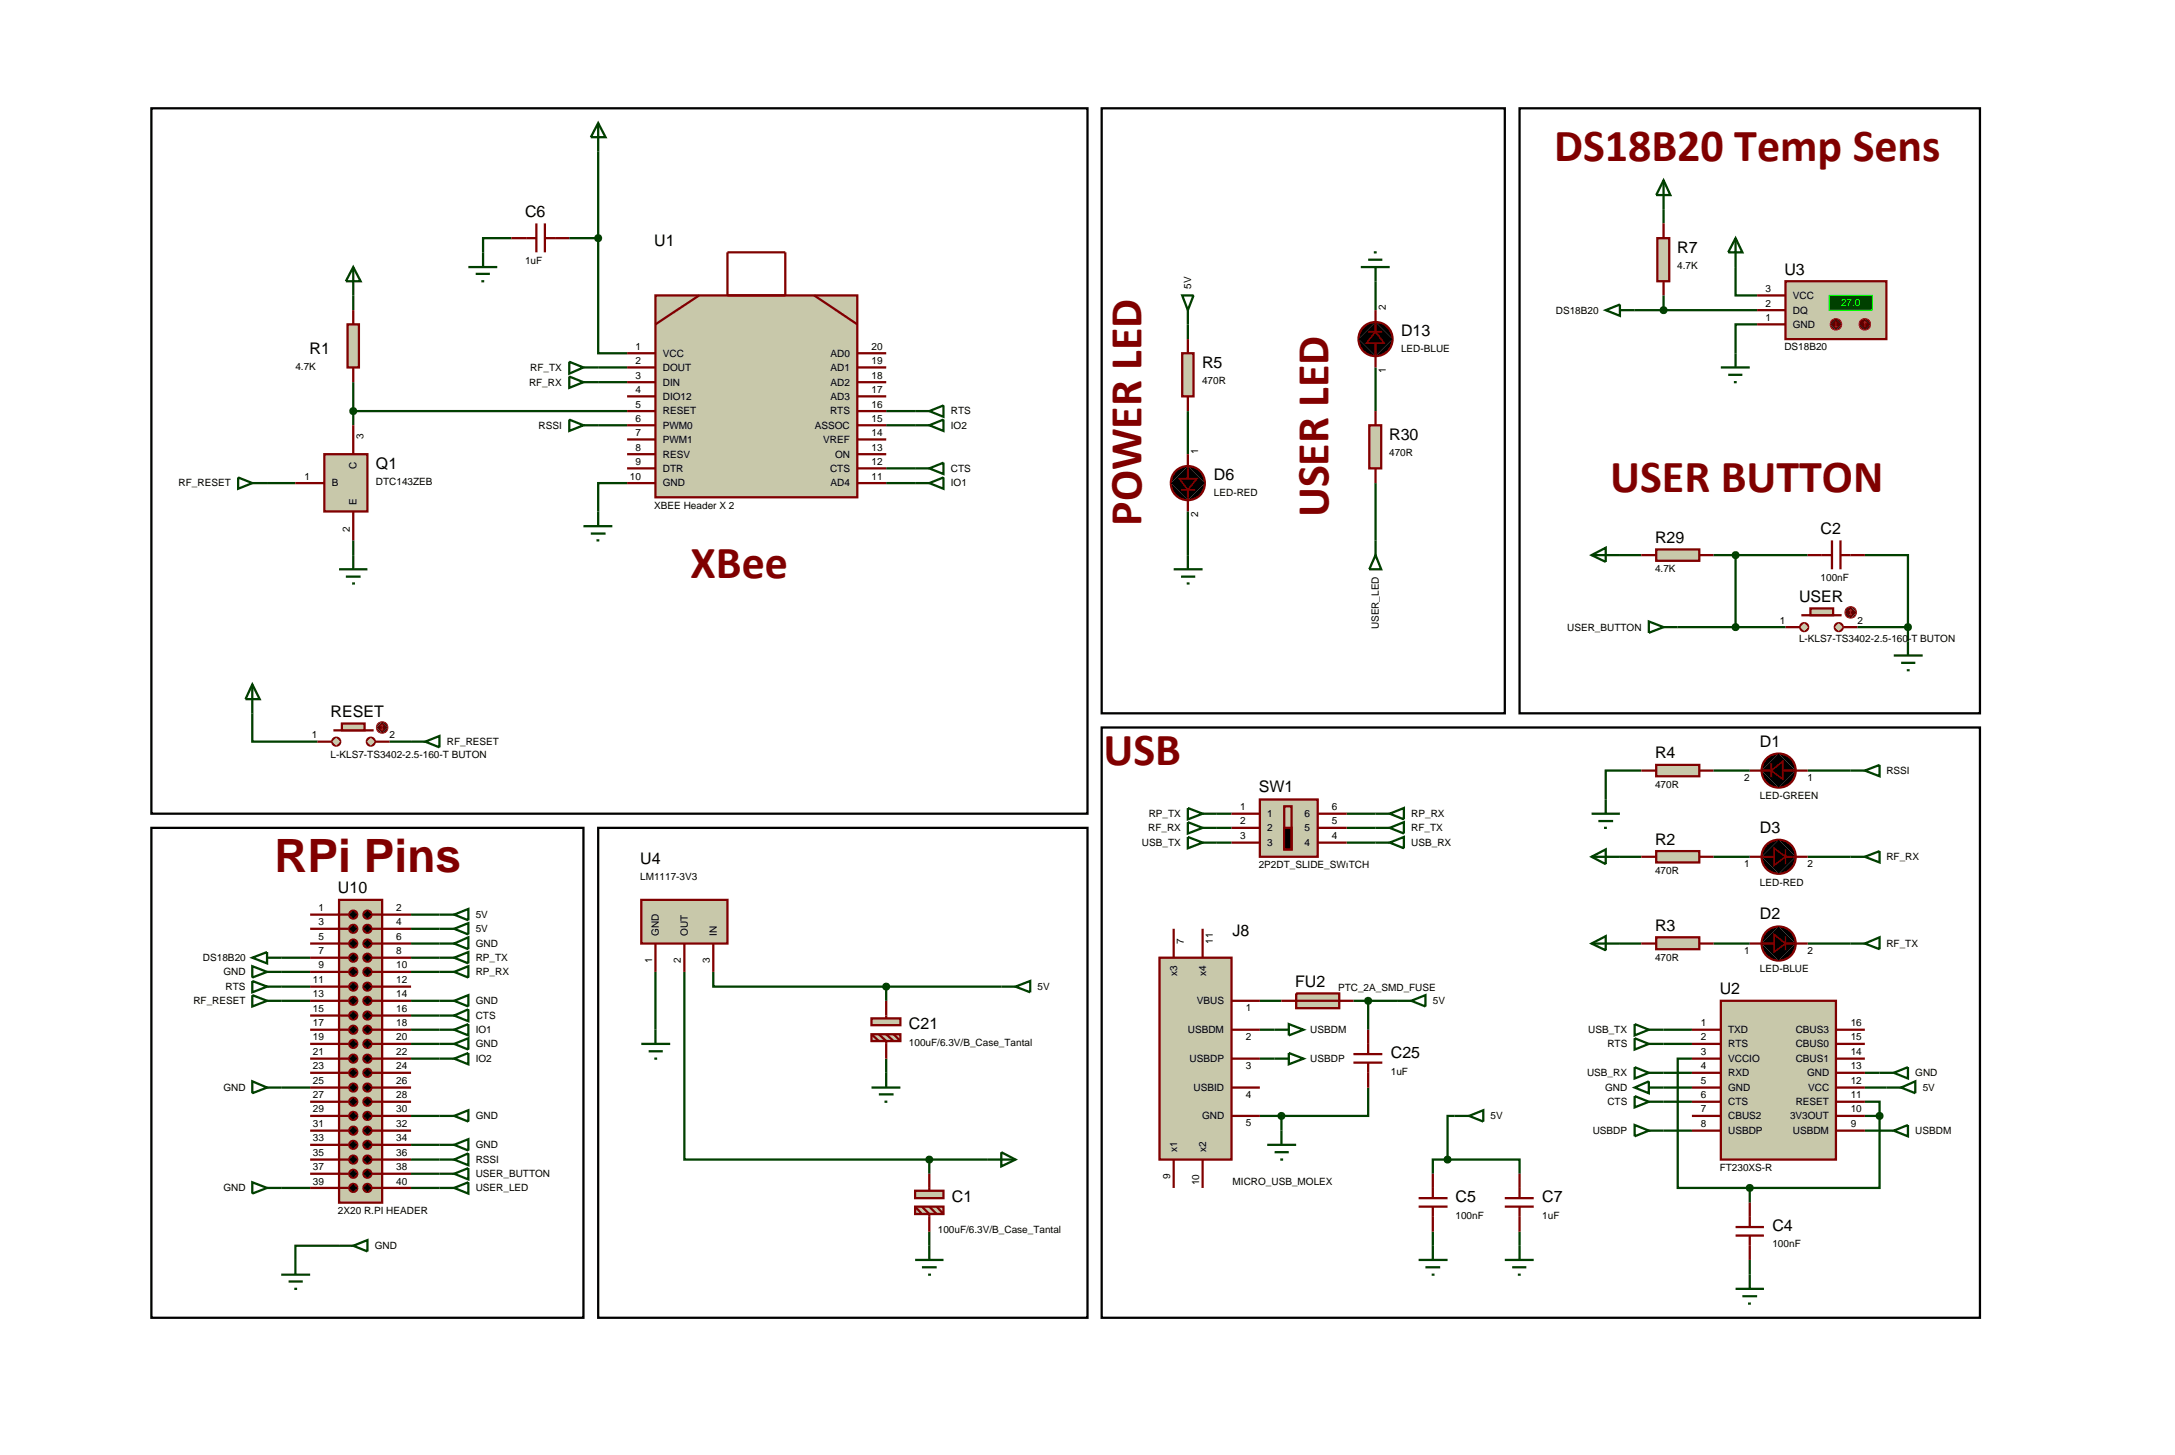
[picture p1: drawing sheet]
<svg xmlns="http://www.w3.org/2000/svg" width="384mm" height="257mm" viewBox="0 0 384 257" stroke-linecap="round" stroke-linejoin="round" font-family="sans-serif">
<g fill="none" stroke="#004000" stroke-width=".4">
<path d="M105.5 26.7v15.3M293.4 36.9v2.5M62.3 52.1v2.6M90.2 42h-5v2.5M100.4 42h5.1M105.5 42v20.3h5.1M209.5 57.2v2.6M242.6 49.6v5.1M288.3 54.7h21.6M293.4 52.1v2.6M306.1 47.1v5h3.8M309.9 57.2h-3.8v5.1"/>
<path d="M62.3 67.4v7.6M62.3 72.5h48.3M105.5 64.8h5.1M105.5 67.4h5.1M105.5 75h5.1M156.3 72.5h5.1M156.3 75h5.1M209.5 72.5v7.6M242.6 64.8v7.7M47.1 85.2h5M62.3 95.3v2.6M110.6 85.2h-5.1v5"/>
<path d="M156.3 85.2h5.1M156.3 82.6h5.1M209.5 90.2v7.7M242.6 85.2v10.1M285.7 97.9h3.8M302.2 97.9h16.6M306.1 97.9v12.7M328.9 97.9h7.6v12.7M295.9 110.6h19M327.6 110.6h8.9M336.5 110.6v2.5M44.5 125.8v5h11.5"/>
<path d="M68.7 130.8h3.8M289.5 135.9h-6.3v5.1M302.2 135.9h6.4M318.8 135.9h7.6M214.6 146h2.6M214.6 148.6h2.6M214.6 143.5h2.6M237.5 146h5.1M237.5 148.6h5.1M237.5 143.5h5.1M285.7 151.1h3.8M302.2 151.1h6.4"/>
<path d="M318.8 151.1h7.6M49.6 168.9h5.1M49.6 171.4h5.1M49.6 176.5h5.1M49.6 174h5.1M72.5 168.9h5M72.5 161.3h5M72.5 163.8h5M72.5 166.4h5M72.5 171.4h5M72.5 176.5h5M72.5 179.1h5"/>
<path d="M115.6 171.4v10.2M120.7 171.4v33.1h43.2M125.8 171.4v2.6h30.5M156.3 174v2.5M156.3 174h20.3M222.2 176.5h3.8M238.7 176.5h7.7M241.3 176.5v5.1M285.7 166.4h3.8M302.2 166.4h6.4M318.8 166.4h7.6M49.6 191.8h5.1"/>
<path d="M72.5 181.6h5M72.5 184.1h5M72.5 196.8h5M72.5 186.7h5M156.3 186.7v2.5M222.2 181.6h2.6M222.2 196.8h3.8M222.2 186.7h2.6M226 196.8v2.6M241.3 191.8v5h-15.3M256.5 196.8h-1.2v7.7M293.4 181.6h5"/>
<path d="M293.4 189.2h5M293.4 191.8h5M293.4 199.4h5M293.4 184.1h5M293.4 194.3h5M298.4 186.7h-2.5v22.8h12.7M328.9 194.3h2.6v2.5M328.9 189.2h2.6M328.9 191.8h3.8M328.9 199.4h2.6M328.9 196.8h2.6M331.5 196.8v12.7h-22.9"/>
<path d="M49.6 209.5h5.1M59.8 219.7h-7.7v2.5M72.5 201.9h5M72.5 209.5h5M72.5 204.5h5M72.5 207h5M163.9 204.5v2.5M163.9 217.2v2.5M163.9 204.5h10.2M252.7 217.2v2.5M255.3 204.5h12.7v2.5M255.3 204.5h-2.6v2.5"/>
<path d="M268 217.2v2.5M308.6 209.5v2.6M308.6 222.2v2.6"/>
</g>
<path d="M115.6 52.1h35.6v35.6h-35.6z" fill="#c8c8aa" stroke="#800000" stroke-width=".4"/>
<g fill="none" stroke="#800000" stroke-width=".4">
<path d="M123.3 52.1l-7.7 5.1M128.3 44.5h10.2v7.6h-10.2zM143.6 52.1l7.6 5.1M110.6 62.3h5M110.6 64.8h5M110.6 67.4h5M110.6 69.9h5M110.6 72.5h5M110.6 75h5M110.6 77.5h5M151.2 62.3h5.1M151.2 64.8h5.1"/>
<path d="M151.2 67.4h5.1M151.2 69.9h5.1M151.2 72.5h5.1M151.2 75h5.1M151.2 77.5h5.1M110.6 80.1h5M110.6 82.6h5M110.6 85.2h5M151.2 80.1h5.1M151.2 82.6h5.1M151.2 85.2h5.1"/>
</g>
<path d="M100.4 63.8l2.5 1-2.5 1.1zM100.4 66.4l2.5 1-2.5 1zM102.9 64.8h2.6M102.9 67.4h2.6" fill="none" stroke="#004000" stroke-width=".4"/>
<path d="M61.3 57.2h2v7.6h-2z" fill="#c8c8aa" stroke="#800000" stroke-width=".4"/>
<path d="M62.3 54.7v2.5M62.3 64.8v2.6" fill="none" stroke="#800000" stroke-width=".4"/>
<g fill="none" stroke="#004000" stroke-width=".4">
<path d="M42 84.2l2.5 1-2.5 1zM44.5 85.2h2.6M62.3 97.9v2.5M102.9 92.8h5.1M104.2 94.1h2.6M105.2 95.3h.5M105.5 90.2v2.6M59.8 100.4h5M61 101.7h2.6M62.1 102.9h.5M44.5 170.4l2.6 1-2.6 1zM47.1 171.4h2.5"/>
<path d="M77.5 161.3h2.6M77.5 163.8h2.6M77.5 166.4h2.6M77.5 171.4h2.6M77.5 176.5h2.6M77.5 168.9h2.6M80.1 161.3l2.5-1v2zM80.1 163.8l2.5-1v2zM80.1 166.4l2.5-1.1v2.1zM80.1 176.5l2.5-1v2zM80.1 168.9l2.5-1v2zM80.1 171.4l2.5-1v2z"/>
<path d="M44.5 190.7l2.6 1.1-2.6 1zM47.1 191.8h2.5M77.5 184.1h2.6M77.5 196.8h2.6M80.1 184.1l2.5-1v2zM80.1 196.8l2.5-1v2zM44.5 208.5l2.6 1-2.6 1zM47.1 209.5h2.5M77.5 201.9h2.6M80.1 201.9l2.5-1v2z"/>
</g>
<path d="M26.7 19.1h165.1v124.4h-165.1zM26.7 146h76.2v86.4h-76.2z" fill="none" stroke="#000" stroke-width=".4"/>
<path d="M113.1 158.7h15.2v7.7h-15.2z" fill="#c8c8aa" stroke="#800000" stroke-width=".4"/>
<path d="M115.6 166.4v5M120.7 166.4v5M125.8 166.4v5" fill="none" stroke="#800000" stroke-width=".4"/>
<path d="M113.1 184.1h5.1M114.4 185.4h2.5M115.4 186.7h.5M115.6 181.6v2.5M153.7 191.8h5.1M155 193h2.6M156 194.3h.5M156.3 189.2v2.6M163.9 219.7v2.5M161.4 222.2h5M162.6 223.5h2.6M163.7 224.8h.5" fill="none" stroke="#004000" stroke-width=".4"/>
<path d="M105.5 146h86.3v86.4h-86.3z" fill="none" stroke="#000" stroke-width=".4"/>
<path d="M314.9 49.6h17.8v10.2h-17.8z" fill="#c8c8aa" stroke="#800000" stroke-width=".4"/>
<path d="M322.6 52.1h7.6v2.6h-7.6z" fill="#004000" stroke="#0f0" stroke-width=".2"/>
<path d="M309.9 54.7h5M309.9 52.1h5M309.9 57.2h5" fill="none" stroke="#800000" stroke-width=".4"/>
<path d="M328.2 56.5l.7-.3-1 1zM328.9 56.2a.94 .94 0 0 1 1 1zM328.9 58.2l1-1a.94 .94 0 0 1-1 1zM327.9 57.2l1 1a.94 .94 0 0 1-1-1z" fill="#400000" stroke="#f00" stroke-width=".2"/>
<path d="M327.9 57.2l1-1 1 1-1 1z" fill="#400000"/>
<path d="M328.9 56.7l-.2 .3M328.9 56.7l.3 .3M328.9 56.7v1" fill="none" stroke="#f00" stroke-width=".2"/>
<path d="M323.1 56.5l.7-.3-1 1zM323.8 56.2a.94 .94 0 0 1 1 1zM323.8 58.2l1-1a.94 .94 0 0 1-1 1zM322.8 57.2l1 1a.94 .94 0 0 1-1-1z" fill="#400000" stroke="#f00" stroke-width=".2"/>
<path d="M323.8 56.2l1 1-1 1-1-1z" fill="#400000"/>
<path d="M323.6 57.5l.2 .2M323.8 56.7v1M324.1 57.5l-.3 .2" fill="none" stroke="#f00" stroke-width=".2"/>
<path d="M207.6 82.8l1.2-.5 .7-.1-3 3a2.97 2.97 0 0 1 1.1-2.4zM209.5 82.2a2.95 2.95 0 0 1 3 3zM209.5 88.2l3-3a2.95 2.95 0 0 1-3 3zM206.5 85.2l3 3a2.95 2.95 0 0 1-3-3z" fill="#000" stroke="#800000" stroke-width=".4"/>
<path d="M209.5 82.2l3 3-3 3-3-3z" fill="#000"/>
<path d="M208.3 86.4h2.5" fill="none" stroke="#800000" stroke-width=".3"/>
<path d="M209.5 80.1v4.3M209.5 86.4v3.8" fill="none" stroke="#800000" stroke-width=".4"/>
<path d="M208 84.4h3.1l-1.6 2z" fill="#000" stroke="#800000" stroke-width=".3"/>
<path d="M208.5 62.3h2v7.6h-2z" fill="#c8c8aa" stroke="#800000" stroke-width=".4"/>
<path d="M209.5 59.8v2.5M209.5 69.9v2.6" fill="none" stroke="#800000" stroke-width=".4"/>
<path d="M194.3 19.1h71.1v106.7h-71.1z" fill="none" stroke="#000" stroke-width=".4"/>
<path d="M208.5 52.1h2l-1 2.6zM209.5 54.7v2.5M303.5 64.8h5.1M304.8 66.1h2.5M305.8 67.4h.5M306.1 62.3v2.5M209.5 97.9v2.5M207 100.4h5.1M208.3 101.7h2.5M209.3 102.9h.5" fill="none" stroke="#004000" stroke-width=".4"/>
<path d="M292.3 42h2.1v7.6h-2.1z" fill="#c8c8aa" stroke="#800000" stroke-width=".4"/>
<path d="M293.4 39.4v2.6M293.4 49.6v2.5" fill="none" stroke="#800000" stroke-width=".4"/>
<path d="M283.2 54.7l2.5-1v2zM285.7 54.7h2.6M44.5 168.9l2.6-1v2zM47.1 168.9h2.5" fill="none" stroke="#004000" stroke-width=".4"/>
<path d="M293.1 54.3l.3-.1-.5 .5zM293.4 54.2l.3 .1 .2 .4zM293.9 54.7l-.1 .3-.4 .2zM292.9 54.7l.5 .5-.4-.2z" fill="#004000" stroke="#004000" stroke-width=".4"/>
<path d="M293.4 54.2l.5 .5-.5 .5-.5-.5z" fill="#004000"/>
<path d="M268 19.1h81.2v106.7h-81.2zM194.3 128.3h154.9v104.1h-154.9z" fill="none" stroke="#000" stroke-width=".4"/>
<g fill="none" stroke="#004000" stroke-width=".4">
<path d="M176.6 174h2.5M179.1 174l2.6-1v2zM224.8 186.7h2.5M224.8 181.6h2.5M227.3 185.7l2.6 1-2.6 1zM227.3 180.6l2.6 1-2.6 1zM288.3 191.8l2.5-1.1v2.1zM288.3 198.4l2.5 1-2.5 1zM288.3 180.6l2.5 1-2.5 1zM288.3 188.2l2.5 1-2.5 1zM290.8 181.6h2.6M290.8 191.8h2.6"/>
<path d="M290.8 199.4h2.6M290.8 189.2h2.6M331.5 199.4h2.5M334 199.4l2.5-1v2zM174.1 204.5h5M176.6 203.2l2.5 1.3-2.5 1.2zM252.7 219.7v2.5M268 219.7v2.5M250.2 222.2h5.1M251.4 223.5h2.6M252.5 224.8h.5M265.4 222.2h5.1"/>
<path d="M266.7 223.5h2.5M267.7 224.8h.5"/>
</g>
<path d="M250.2 211.3h5.1M250.2 212.8h5.1M252.7 207v4.3M252.7 212.8v4.4M265.4 211.3h5.1M265.4 212.8h5.1M268 207v4.3M268 212.8v4.4" fill="none" stroke="#800000" stroke-width=".4"/>
<path d="M303.5 176.5h20.3v28h-20.3z" fill="#c8c8aa" stroke="#800000" stroke-width=".4"/>
<g fill="none" stroke="#800000" stroke-width=".4">
<path d="M298.4 181.6h5.1M298.4 184.1h5.1M298.4 186.7h5.1M298.4 189.2h5.1M298.4 191.8h5.1M298.4 194.3h5.1M298.4 196.8h5.1M298.4 199.4h5.1M323.8 181.6h5.1M323.8 184.1h5.1M323.8 186.7h5.1M323.8 189.2h5.1"/>
<path d="M323.8 191.8h5.1M323.8 194.3h5.1M323.8 196.8h5.1M323.8 199.4h5.1"/>
</g>
<g fill="none" stroke="#004000" stroke-width=".4">
<path d="M105.5 21.7l1.3 2.5h-2.6zM105.5 21.7v5M293.4 31.8l1.2 2.6h-2.5zM293.4 31.8v5.1M62.3 47.1l1.3 2.5h-2.6zM62.3 47.1v5M306.1 42l1.2 2.5h-2.5zM306.1 42v5.1M44.5 175.5l2.6 1-2.6 1zM47.1 176.5h2.5M331.5 189.2h2.5M334 189.2l2.5-1v2z"/>
<path d="M59.8 219.7h2.5M62.3 219.7l2.5-1v2zM49.6 224.8h5.1M50.9 226h2.5M51.9 227.3h.5M52.1 222.2v2.6"/>
</g>
<path d="M222.2 141h10.2v10.1h-10.2z" fill="#c8c8aa" stroke="#800000" stroke-width=".4"/>
<path d="M217.2 143.5h5M217.2 146h5M217.2 148.6h5M226.5 142.2h1.3v7.6h-1.3zM232.4 143.5h5.1M232.4 146h5.1M232.4 148.6h5.1M308.6 151.1h4.3M314.9 151.1h3.9M308.6 166.4h4.3M314.9 166.4h3.9" fill="none" stroke="#800000" stroke-width=".4"/>
<g fill="#000" stroke="#800000" stroke-width=".4">
<path d="M226.5 146h1.3v3.8h-1.3z"/>
<path d="M311.3 149.2a2.97 2.97 0 0 1 2.4-1.1l-3 3 .1-.7zM313.7 148.1a2.95 2.95 0 0 1 3 3zM316.7 151.1a2.95 2.95 0 0 1-3 3zM310.7 151.1l3 3a2.95 2.95 0 0 1-3-3z"/>
<path d="M311.3 164.5a2.97 2.97 0 0 1 2.4-1.1l-3 3 .1-.7zM313.7 163.4a2.95 2.95 0 0 1 3 3zM316.7 166.4a2.95 2.95 0 0 1-3 3zM310.7 166.4l3 3a2.95 2.95 0 0 1-3-3z"/>
</g>
<g fill="none" stroke="#004000" stroke-width=".4">
<path d="M72.5 130.8h2.5M75 130.8l2.5-1v2zM209.5 145l2.6 1-2.6 1zM209.5 142.5l2.6 1-2.6 1zM209.5 147.6l2.6 1-2.6 1zM212.1 146h2.5M212.1 148.6h2.5M212.1 143.5h2.5M242.6 146h2.5M242.6 148.6h2.5M242.6 143.5h2.5M245.1 146l2.5-1v2z"/>
<path d="M245.1 148.6l2.5-1v2zM245.1 143.5l2.5-1v2zM280.7 151.1l2.5-1.3v2.6zM280.7 151.1h5M280.7 166.4l2.5-1.3v2.5zM280.7 166.4h5"/>
</g>
<path d="M310.7 151.1l3-3 3 3-3 3zM310.7 166.4l3-3 3 3-3 3z" fill="#000"/>
<path d="M314.9 149.8v2.6M314.9 165.1v2.5" fill="none" stroke="#800000" stroke-width=".3"/>
<path d="M312.9 149.6l2 1.5-2 1.5zM312.9 164.8l2 1.6-2 1.5z" fill="#000" stroke="#800000" stroke-width=".3"/>
<g fill="#c8c8aa" stroke="#800000" stroke-width=".4">
<path d="M64.9 130.3l.5-.2-.7 .7zM65.4 130.1a.68 .68 0 0 1 .7 .7zM65.4 131.5l.7-.7a.68 .68 0 0 1-.7 .7zM64.7 130.8l.7 .7a.68 .68 0 0 1-.7-.7z"/>
<path d="M58.8 130.3l.5-.2-.7 .7zM59.3 130.1a.68 .68 0 0 1 .7 .7zM59.3 131.5l.7-.7a.68 .68 0 0 1-.7 .7zM58.6 130.8l.7 .7a.68 .68 0 0 1-.7-.7z"/>
</g>
<g fill="#c8c8aa">
<path d="M65.4 130.1l.7 .7-.7 .7-.7-.7z"/>
<path d="M59.3 130.1l.7 .7-.7 .7-.7-.7z"/>
</g>
<path d="M58.8 128.8h7.1" fill="none" stroke="#800000" stroke-width=".4"/>
<path d="M60.3 127.6h4v1.2h-4z" fill="#c8c8aa" stroke="#800000" stroke-width=".4"/>
<path d="M56 130.8h2.5M66.1 130.8h2.6" fill="none" stroke="#800000" stroke-width=".4"/>
<path d="M66.7 127.6l.7-.3-1 1zM67.4 127.3a.94 .94 0 0 1 1 1zM67.4 129.3l1-1a.94 .94 0 0 1-1 1zM66.4 128.3l1 1a.94 .94 0 0 1-1-1z" fill="#400000" stroke="#f00" stroke-width=".2"/>
<path d="M66.4 128.3l1-1 1 1-1 1z" fill="#400000"/>
<path d="M67.1 128.5l.3 .3M67.4 127.8v1M67.4 127.8l-.3 .3M67.4 127.8l.2 .3M67.6 128.5l-.2 .3" fill="none" stroke="#f00" stroke-width=".2"/>
<path d="M59.8 158.7h7.6v53.4h-7.6z" fill="#c8c8aa" stroke="#800000" stroke-width=".4"/>
<g fill="none" stroke="#800000" stroke-width=".4">
<path d="M54.7 161.3h6.8M54.7 163.8h6.8M54.7 166.4h6.8M54.7 168.9h6.8M54.7 171.4h6.8M54.7 174h6.8M54.7 176.5h6.8M54.7 179.1h6.8M65.6 161.3h6.9M65.6 163.8h6.9M65.6 166.4h6.9M65.6 168.9h6.9"/>
<path d="M65.6 171.4h6.9M65.6 174h6.9M65.6 176.5h6.9M65.6 179.1h6.9M54.7 181.6h6.8M54.7 184.1h6.8M54.7 186.7h6.8M54.7 189.2h6.8M54.7 191.8h6.8M54.7 194.3h6.8M54.7 196.8h6.8M54.7 199.4h6.8"/>
<path d="M65.6 181.6h6.9M65.6 184.1h6.9M65.6 186.7h6.9M65.6 189.2h6.9M65.6 191.8h6.9M65.6 194.3h6.9M65.6 196.8h6.9M65.6 199.4h6.9M54.7 201.9h6.8M54.7 204.5h6.8M54.7 207h6.8M54.7 209.5h6.8"/>
<path d="M65.6 201.9h6.9M65.6 204.5h6.9M65.6 207h6.9M65.6 209.5h6.9"/>
</g>
<g fill="#000" stroke="#800000" stroke-width=".4">
<path d="M61.8 160.8l.5-.2-.7 .7zM62.3 160.6a.68 .68 0 0 1 .7 .7zM63 161.3a.68 .68 0 0 1-.7 .7zM61.6 161.3l.7 .7a.68 .68 0 0 1-.7-.7z"/>
<path d="M61.8 163.3l.5-.2-.7 .7zM62.3 163.1a.68 .68 0 0 1 .7 .7zM62.3 164.5l.7-.7a.68 .68 0 0 1-.7 .7zM61.6 163.8l.7 .7a.68 .68 0 0 1-.7-.7z"/>
<path d="M61.8 165.9l.5-.2-.7 .7zM62.3 165.7a.68 .68 0 0 1 .7 .7zM62.3 167.1l.7-.7a.68 .68 0 0 1-.7 .7zM61.6 166.4l.7 .7a.68 .68 0 0 1-.7-.7z"/>
<path d="M61.8 168.4l.5-.2-.7 .7zM62.3 168.2a.68 .68 0 0 1 .7 .7zM62.3 169.6l.7-.7a.68 .68 0 0 1-.7 .7zM61.6 168.9l.7 .7a.68 .68 0 0 1-.7-.7z"/>
<path d="M61.8 170.9l.5-.2-.7 .7zM62.3 170.7a.68 .68 0 0 1 .7 .7zM62.3 172.1l.7-.7a.68 .68 0 0 1-.7 .7zM61.6 171.4l.7 .7a.68 .68 0 0 1-.7-.7z"/>
<path d="M61.8 173.5l.5-.2-.7 .7zM62.3 173.3a.68 .68 0 0 1 .7 .7zM63 174a.68 .68 0 0 1-.7 .7zM61.6 174l.7 .7a.68 .68 0 0 1-.7-.7z"/>
<path d="M61.8 176l.5-.2-.7 .7zM62.3 175.8a.68 .68 0 0 1 .7 .7zM62.3 177.2l.7-.7a.68 .68 0 0 1-.7 .7zM61.6 176.5l.7 .7a.68 .68 0 0 1-.7-.7z"/>
<path d="M61.8 178.6l.5-.2-.7 .7zM62.3 178.4a.68 .68 0 0 1 .7 .7zM62.3 179.8l.7-.7a.68 .68 0 0 1-.7 .7zM61.6 179.1l.7 .7a.68 .68 0 0 1-.7-.7z"/>
<path d="M64.3 160.8l.5-.2-.7 .7zM64.8 160.6a.68 .68 0 0 1 .7 .7zM65.5 161.3a.68 .68 0 0 1-.7 .7zM64.1 161.3l.7 .7a.68 .68 0 0 1-.7-.7z"/>
<path d="M64.3 163.3l.5-.2-.7 .7zM64.8 163.1a.68 .68 0 0 1 .7 .7zM64.8 164.5l.7-.7a.68 .68 0 0 1-.7 .7zM64.1 163.8l.7 .7a.68 .68 0 0 1-.7-.7z"/>
<path d="M64.3 165.9l.5-.2-.7 .7zM64.8 165.7a.68 .68 0 0 1 .7 .7zM64.8 167.1l.7-.7a.68 .68 0 0 1-.7 .7zM64.1 166.4l.7 .7a.68 .68 0 0 1-.7-.7z"/>
<path d="M64.3 168.4l.5-.2-.7 .7zM64.8 168.2a.68 .68 0 0 1 .7 .7zM65.5 168.9a.68 .68 0 0 1-.7 .7zM64.1 168.9l.7 .7a.68 .68 0 0 1-.7-.7z"/>
<path d="M64.3 170.9l.5-.2-.7 .7zM64.8 170.7a.68 .68 0 0 1 .7 .7zM64.8 172.1l.7-.7a.68 .68 0 0 1-.7 .7zM64.1 171.4l.7 .7a.68 .68 0 0 1-.7-.7z"/>
<path d="M64.3 173.5l.5-.2-.7 .7zM64.8 173.3a.68 .68 0 0 1 .7 .7zM65.5 174a.68 .68 0 0 1-.7 .7zM64.1 174l.7 .7a.68 .68 0 0 1-.7-.7z"/>
<path d="M64.3 176l.5-.2-.7 .7zM64.8 175.8a.68 .68 0 0 1 .7 .7zM64.8 177.2l.7-.7a.68 .68 0 0 1-.7 .7zM64.1 176.5l.7 .7a.68 .68 0 0 1-.7-.7z"/>
<path d="M64.3 178.6l.5-.2-.7 .7zM64.8 178.4a.68 .68 0 0 1 .7 .7zM64.8 179.8l.7-.7a.68 .68 0 0 1-.7 .7zM64.1 179.1l.7 .7a.68 .68 0 0 1-.7-.7z"/>
<path d="M61.8 181.1l.5-.2-.7 .7zM62.3 180.9a.68 .68 0 0 1 .7 .7zM62.3 182.3l.7-.7a.68 .68 0 0 1-.7 .7zM61.6 181.6l.7 .7a.68 .68 0 0 1-.7-.7z"/>
<path d="M61.8 183.6l.5-.2-.7 .7zM62.3 183.4a.68 .68 0 0 1 .7 .7zM62.3 184.8l.7-.7a.68 .68 0 0 1-.7 .7zM61.6 184.1l.7 .7a.68 .68 0 0 1-.7-.7z"/>
<path d="M61.8 186.2l.5-.2-.7 .7zM62.3 186a.68 .68 0 0 1 .7 .7zM63 186.7a.68 .68 0 0 1-.7 .7zM61.6 186.7l.7 .7a.68 .68 0 0 1-.7-.7z"/>
<path d="M61.8 188.7l.5-.2-.7 .7zM62.3 188.5a.68 .68 0 0 1 .7 .7zM62.3 189.9l.7-.7a.68 .68 0 0 1-.7 .7zM61.6 189.2l.7 .7a.68 .68 0 0 1-.7-.7z"/>
<path d="M61.8 191.3l.5-.2-.7 .7zM62.3 191.1a.68 .68 0 0 1 .7 .7zM62.3 192.5l.7-.7a.68 .68 0 0 1-.7 .7zM61.6 191.8l.7 .7a.68 .68 0 0 1-.7-.7z"/>
<path d="M61.8 193.8l.5-.2-.7 .7zM62.3 193.6a.68 .68 0 0 1 .7 .7zM62.3 195l.7-.7a.68 .68 0 0 1-.7 .7zM61.6 194.3l.7 .7a.68 .68 0 0 1-.7-.7z"/>
<path d="M61.8 196.3l.5-.2-.7 .7zM62.3 196.1a.68 .68 0 0 1 .7 .7zM62.3 197.5l.7-.7a.68 .68 0 0 1-.7 .7zM61.6 196.8l.7 .7a.68 .68 0 0 1-.7-.7z"/>
<path d="M61.8 198.9l.5-.2-.7 .7zM62.3 198.7a.68 .68 0 0 1 .7 .7zM63 199.4a.68 .68 0 0 1-.7 .7zM61.6 199.4l.7 .7a.68 .68 0 0 1-.7-.7z"/>
<path d="M64.3 181.1l.5-.2-.7 .7zM64.8 180.9a.68 .68 0 0 1 .7 .7zM64.8 182.3l.7-.7a.68 .68 0 0 1-.7 .7zM64.1 181.6l.7 .7a.68 .68 0 0 1-.7-.7z"/>
<path d="M64.3 183.6l.5-.2-.7 .7zM64.8 183.4a.68 .68 0 0 1 .7 .7zM64.8 184.8l.7-.7a.68 .68 0 0 1-.7 .7zM64.1 184.1l.7 .7a.68 .68 0 0 1-.7-.7z"/>
<path d="M64.3 186.2l.5-.2-.7 .7zM64.8 186a.68 .68 0 0 1 .7 .7zM65.5 186.7a.68 .68 0 0 1-.7 .7zM64.1 186.7l.7 .7a.68 .68 0 0 1-.7-.7z"/>
<path d="M64.3 188.7l.5-.2-.7 .7zM64.8 188.5a.68 .68 0 0 1 .7 .7zM64.8 189.9l.7-.7a.68 .68 0 0 1-.7 .7zM64.1 189.2l.7 .7a.68 .68 0 0 1-.7-.7z"/>
<path d="M64.3 191.3l.5-.2-.7 .7zM64.8 191.1a.68 .68 0 0 1 .7 .7zM64.8 192.5l.7-.7a.68 .68 0 0 1-.7 .7zM64.1 191.8l.7 .7a.68 .68 0 0 1-.7-.7z"/>
<path d="M64.3 193.8l.5-.2-.7 .7zM64.8 193.6a.68 .68 0 0 1 .7 .7zM65.5 194.3a.68 .68 0 0 1-.7 .7zM64.1 194.3l.7 .7a.68 .68 0 0 1-.7-.7z"/>
<path d="M64.3 196.3l.5-.2-.7 .7zM64.8 196.1a.68 .68 0 0 1 .7 .7zM64.8 197.5l.7-.7a.68 .68 0 0 1-.7 .7zM64.1 196.8l.7 .7a.68 .68 0 0 1-.7-.7z"/>
<path d="M64.3 198.9l.5-.2-.7 .7zM64.8 198.7a.68 .68 0 0 1 .7 .7zM65.5 199.4a.68 .68 0 0 1-.7 .7zM64.1 199.4l.7 .7a.68 .68 0 0 1-.7-.7z"/>
<path d="M61.8 201.4l.5-.2-.7 .7zM62.3 201.2a.68 .68 0 0 1 .7 .7zM62.3 202.6l.7-.7a.68 .68 0 0 1-.7 .7zM61.6 201.9l.7 .7a.68 .68 0 0 1-.7-.7z"/>
<path d="M61.8 204l.5-.2-.7 .7zM62.3 203.8a.68 .68 0 0 1 .7 .7zM62.3 205.2l.7-.7a.68 .68 0 0 1-.7 .7zM61.6 204.5l.7 .7a.68 .68 0 0 1-.7-.7z"/>
<path d="M61.8 206.5l.5-.2-.7 .7zM62.3 206.3a.68 .68 0 0 1 .7 .7zM62.3 207.7l.7-.7a.68 .68 0 0 1-.7 .7zM61.6 207l.7 .7a.68 .68 0 0 1-.7-.7z"/>
<path d="M61.8 209l.5-.2-.7 .7zM62.3 208.8a.68 .68 0 0 1 .7 .7zM62.3 210.2l.7-.7a.68 .68 0 0 1-.7 .7zM61.6 209.5l.7 .7a.68 .68 0 0 1-.7-.7z"/>
<path d="M64.3 201.4l.5-.2-.7 .7zM64.8 201.2a.68 .68 0 0 1 .7 .7zM64.8 202.6l.7-.7a.68 .68 0 0 1-.7 .7zM64.1 201.9l.7 .7a.68 .68 0 0 1-.7-.7z"/>
<path d="M64.3 204l.5-.2-.7 .7zM64.8 203.8a.68 .68 0 0 1 .7 .7zM64.8 205.2l.7-.7a.68 .68 0 0 1-.7 .7zM64.1 204.5l.7 .7a.68 .68 0 0 1-.7-.7z"/>
<path d="M64.3 206.5l.5-.2-.7 .7zM64.8 206.3a.68 .68 0 0 1 .7 .7zM65.5 207a.68 .68 0 0 1-.7 .7zM64.1 207l.7 .7a.68 .68 0 0 1-.7-.7z"/>
<path d="M64.3 209l.5-.2-.7 .7zM64.8 208.8a.68 .68 0 0 1 .7 .7zM64.8 210.2l.7-.7a.68 .68 0 0 1-.7 .7zM64.1 209.5l.7 .7a.68 .68 0 0 1-.7-.7z"/>
</g>
<g fill="#000">
<path d="M61.6 161.3l.7-.7 .7 .7-.7 .7zM62.3 163.1l.7 .7-.7 .7-.7-.7zM62.3 165.7l.7 .7-.7 .7-.7-.7zM62.3 168.2l.7 .7-.7 .7-.7-.7zM62.3 170.7l.7 .7-.7 .7-.7-.7zM61.6 174l.7-.7 .7 .7-.7 .7zM61.6 176.5l.7-.7 .7 .7-.7 .7zM62.3 178.4l.7 .7-.7 .7-.7-.7zM64.8 160.6l.7 .7-.7 .7-.7-.7zM64.8 163.1l.7 .7-.7 .7-.7-.7zM64.8 165.7l.7 .7-.7 .7-.7-.7zM64.8 168.2l.7 .7-.7 .7-.7-.7z"/>
<path d="M64.8 170.7l.7 .7-.7 .7-.7-.7zM64.8 173.3l.7 .7-.7 .7-.7-.7zM64.8 175.8l.7 .7-.7 .7-.7-.7zM64.8 178.4l.7 .7-.7 .7-.7-.7zM62.3 180.9l.7 .7-.7 .7-.7-.7zM62.3 183.4l.7 .7-.7 .7-.7-.7zM61.6 186.7l.7-.7 .7 .7-.7 .7zM61.6 189.2l.7-.7 .7 .7-.7 .7zM62.3 191.1l.7 .7-.7 .7-.7-.7zM62.3 193.6l.7 .7-.7 .7-.7-.7zM61.6 196.8l.7-.7 .7 .7-.7 .7zM61.6 199.4l.7-.7 .7 .7-.7 .7z"/>
<path d="M64.8 180.9l.7 .7-.7 .7-.7-.7zM64.8 183.4l.7 .7-.7 .7-.7-.7zM64.8 186l.7 .7-.7 .7-.7-.7zM64.8 188.5l.7 .7-.7 .7-.7-.7zM64.8 191.1l.7 .7-.7 .7-.7-.7zM64.8 193.6l.7 .7-.7 .7-.7-.7zM64.8 196.1l.7 .7-.7 .7-.7-.7zM64.8 198.7l.7 .7-.7 .7-.7-.7zM61.6 201.9l.7-.7 .7 .7-.7 .7zM61.6 204.5l.7-.7 .7 .7-.7 .7zM62.3 206.3l.7 .7-.7 .7-.7-.7zM61.6 209.5l.7-.7 .7 .7-.7 .7z"/>
<path d="M64.8 201.2l.7 .7-.7 .7-.7-.7zM64.8 203.8l.7 .7-.7 .7-.7-.7zM64.8 206.3l.7 .7-.7 .7-.7-.7zM64.8 208.8l.7 .7-.7 .7-.7-.7z"/>
</g>
<g fill="#c8c8aa" stroke="#800000" stroke-width=".4">
<path d="M323.8 110.1l.5-.2-.7 .7zM324.3 109.9a.68 .68 0 0 1 .7 .7zM325 110.6a.68 .68 0 0 1-.7 .7zM323.6 110.6l.7 .7a.68 .68 0 0 1-.7-.7z"/>
<path d="M317.7 110.1l.5-.2-.7 .7zM318.2 109.9a.68 .68 0 0 1 .7 .7zM318.2 111.3l.7-.7a.68 .68 0 0 1-.7 .7zM317.5 110.6l.7 .7a.68 .68 0 0 1-.7-.7z"/>
</g>
<g fill="#c8c8aa">
<path d="M323.6 110.6l.7-.7 .7 .7-.7 .7z"/>
<path d="M318.2 109.9l.7 .7-.7 .7-.7-.7z"/>
</g>
<path d="M317.7 108.5h7.1" fill="none" stroke="#800000" stroke-width=".4"/>
<path d="M319.3 107.3h4v1.2h-4z" fill="#c8c8aa" stroke="#800000" stroke-width=".4"/>
<path d="M314.9 110.6h2.6M325.1 110.6h2.5" fill="none" stroke="#800000" stroke-width=".4"/>
<path d="M325.7 107.3l.7-.3-1 1zM326.4 107a.94 .94 0 0 1 1 1zM326.4 109l1-1a.94 .94 0 0 1-1 1zM325.4 108l1 1a.94 .94 0 0 1-1-1z" fill="#400000" stroke="#f00" stroke-width=".2"/>
<path d="M326.4 107l1 1-1 1-1-1z" fill="#400000"/>
<path d="M326.1 108.3l.3 .2M326.4 107.5v1M326.4 107.5l-.3 .3M326.4 107.5l.2 .3M326.6 108.3l-.2 .2" fill="none" stroke="#f00" stroke-width=".2"/>
<path d="M280.7 97.9l2.5-1.3v2.5zM280.7 97.9h5M334 115.6h5.1M335.3 116.9h2.5M336.3 118.2h.5M336.5 113.1v2.5" fill="none" stroke="#004000" stroke-width=".4"/>
<path d="M292.1 96.9h7.6v2h-7.6z" fill="#c8c8aa" stroke="#800000" stroke-width=".4"/>
<path d="M289.5 97.9h2.6M299.7 97.9h2.5" fill="none" stroke="#800000" stroke-width=".4"/>
<path d="M290.8 109.6l2.6 1-2.6 1zM293.4 110.6h2.5" fill="none" stroke="#004000" stroke-width=".4"/>
<path d="M305.8 110.2l.3-.1-.5 .5zM306.1 110.1l.4 .2 .1 .3zM306.6 110.6l-.1 .3-.4 .2zM305.6 110.6l.5 .5-.4-.2z" fill="#004000" stroke="#004000" stroke-width=".4"/>
<path d="M306.1 110.1l.5 .5-.5 .5-.5-.5z" fill="#004000"/>
<path d="M240.7 57.4l1.2-.5 .7-.1-3 3a2.97 2.97 0 0 1 1.1-2.4zM242.6 56.8a2.95 2.95 0 0 1 3 3zM242.6 62.8l3-3a2.95 2.95 0 0 1-3 3zM239.6 59.8l3 3a2.95 2.95 0 0 1-3-3z" fill="#000" stroke="#800000" stroke-width=".4"/>
<path d="M242.6 56.8l3 3-3 3-3-3z" fill="#000"/>
<path d="M241.3 58.5h2.5" fill="none" stroke="#800000" stroke-width=".3"/>
<path d="M242.6 54.7v3.8M242.6 60.5v4.3" fill="none" stroke="#800000" stroke-width=".4"/>
<path d="M242.6 58.5l1.5 2h-3.1z" fill="#000" stroke="#800000" stroke-width=".3"/>
<path d="M241.5 75h2.1v7.6h-2.1z" fill="#c8c8aa" stroke="#800000" stroke-width=".4"/>
<path d="M242.6 72.5v2.5M242.6 82.6v2.6" fill="none" stroke="#800000" stroke-width=".4"/>
<path d="M240 47.1h5.1M241.3 45.8h2.5M242.3 44.5h.5M242.6 47.1v2.5M242.6 97.9l1 2.5h-2.1zM242.6 95.3v2.6M44.5 120.7l1.3 2.6h-2.5zM44.5 120.7v5.1" fill="none" stroke="#004000" stroke-width=".4"/>
<g fill="#c8c8aa" stroke="#800000" stroke-width=".4">
<path d="M153.7 179.6h5.1v1.2h-5.1z"/>
<path d="M153.7 182.4h5.1v1.2h-5.1z"/>
</g>
<path d="M156.3 176.5v3.1M153.7 182.4l1.3 1.2M155 182.4l1.3 1.2v3.1M156.3 182.4l1.3 1.2M157.6 182.4l1.2 1.2" fill="none" stroke="#800000" stroke-width=".4"/>
<path d="M156 173.6l.3-.1-.5 .5zM156.3 173.5l.3 .1 .2 .4zM156.8 174l-.2 .4-.3 .1zM155.8 174l.5 .5-.4-.2z" fill="#004000" stroke="#004000" stroke-width=".4"/>
<path d="M156.3 173.5l.5 .5-.5 .5-.5-.5z" fill="#004000"/>
<g fill="#c8c8aa" stroke="#800000" stroke-width=".4">
<path d="M161.4 210h5v1.3h-5z"/>
<path d="M161.4 212.8h5v1.3h-5z"/>
</g>
<path d="M161.4 212.8l1.2 1.3M162.6 212.8l1.3 1.3v3.1M163.9 207v3M163.9 212.8l1.3 1.3M165.2 212.8l1.2 1.3" fill="none" stroke="#800000" stroke-width=".4"/>
<path d="M163.6 204.1l.3-.1-.5 .5zM163.9 204l.3 .1 .2 .4zM163.9 205l.5-.5-.2 .4zM163.4 204.5l.5 .5-.3-.1z" fill="#004000" stroke="#004000" stroke-width=".4"/>
<path d="M163.9 204l.5 .5-.5 .5-.5-.5z" fill="#004000"/>
<path d="M226 199.4v2.5M223.5 201.9h5.1M224.8 203.2h2.5M225.8 204.5h.5" fill="none" stroke="#004000" stroke-width=".4"/>
<path d="M204.5 168.9h12.7v35.6h-12.7z" fill="#c8c8aa" stroke="#800000" stroke-width=".4"/>
<path d="M207 163.8v5.1M212.1 163.8v5.1M217.2 176.5h5M217.2 196.8h5M217.2 191.8h5M217.2 186.7h5M217.2 181.6h5M207 204.5v5M212.1 204.5v5" fill="none" stroke="#800000" stroke-width=".4"/>
<path d="M246.4 176.5h2.5M248.9 176.5l2.5-1v2z" fill="none" stroke="#004000" stroke-width=".4"/>
<path d="M228.6 175.2h7.6v2.6h-7.6z" fill="#c8c8aa" stroke="#800000" stroke-width=".4"/>
<path d="M226 176.5h12.7M238.7 185.9h5.1M238.7 187.4h5.1M241.3 181.6v4.3M241.3 187.4v4.4" fill="none" stroke="#800000" stroke-width=".4"/>
<path d="M240.9 176.2l.4-.2-.5 .5zM241.3 176l.4 .2 .1 .3zM241.8 176.5l-.1 .3-.4 .2zM240.8 176.5l.5 .5-.4-.2z" fill="#004000" stroke="#004000" stroke-width=".4"/>
<path d="M241.3 176l.5 .5-.5 .5-.5-.5z" fill="#004000"/>
<path d="M225.7 196.4l.3-.1-.5 .5zM226 196.3l.4 .2 .1 .3zM226.5 196.8l-.1 .3-.4 .2zM225.5 196.8l.5 .5-.4-.2z" fill="#004000" stroke="#004000" stroke-width=".4"/>
<path d="M226 196.3l.5 .5-.5 .5-.5-.5z" fill="#004000"/>
<path d="M331.2 196.4l.3-.1-.5 .5zM331.5 196.3l.4 .2 .1 .3zM332 196.8l-.1 .3-.4 .2zM331 196.8l.5 .5-.4-.2z" fill="#004000" stroke="#004000" stroke-width=".4"/>
<path d="M331.5 196.3l.5 .5-.5 .5-.5-.5z" fill="#004000"/>
<path d="M306.1 216.4h5M306.1 217.9h5M308.6 212.1v4.3M308.6 217.9v4.3" fill="none" stroke="#800000" stroke-width=".4"/>
<path d="M308.2 209.2l.4-.2-.5 .5zM308.6 209l.3 .1 .2 .4zM309.1 209.5l-.1 .3-.4 .2zM308.1 209.5l.5 .5-.4-.2z" fill="#004000" stroke="#004000" stroke-width=".4"/>
<path d="M308.1 209.5l.5-.5 .5 .5-.5 .5z" fill="#004000"/>
<path d="M306.1 227.3h5M307.3 228.6h2.6M308.3 229.9h.5M308.6 224.8v2.5" fill="none" stroke="#004000" stroke-width=".4"/>
<path d="M57.2 80.1h7.6v10.1h-7.6z" fill="#c8c8aa" stroke="#800000" stroke-width=".4"/>
<path d="M62.3 75v5.1M52.1 85.2h5.1M62.3 90.2v5.1" fill="none" stroke="#800000" stroke-width=".4"/>
<path d="M62 72.1l.3-.1-.5 .5zM62.3 72l.3 .1 .2 .4zM62.3 73l.5-.5-.2 .4zM61.8 72.5l.5 .5-.3-.1z" fill="#004000" stroke="#004000" stroke-width=".4"/>
<path d="M62.3 72l.5 .5-.5 .5-.5-.5z" fill="#004000"/>
<path d="M77.5 209.5h2.6M77.5 207h2.6M80.1 209.5l2.5-1v2zM80.1 207l2.5-1v2z" fill="none" stroke="#004000" stroke-width=".4"/>
<path d="M292.1 150.1h7.6v2h-7.6z" fill="#c8c8aa" stroke="#800000" stroke-width=".4"/>
<path d="M289.5 151.1h2.6M299.7 151.1h2.5" fill="none" stroke="#800000" stroke-width=".4"/>
<path d="M292.1 165.3h7.6v2.1h-7.6z" fill="#c8c8aa" stroke="#800000" stroke-width=".4"/>
<path d="M318.8 97.9h4.3M323.1 95.3v5.1M324.6 95.3v5.1M324.6 97.9h4.3M289.5 166.4h2.6M299.7 166.4h2.5" fill="none" stroke="#800000" stroke-width=".4"/>
<path d="M305.8 97.5l.3-.1-.5 .5zM306.1 97.4l.4 .2 .1 .3zM306.6 97.9l-.1 .3-.4 .2zM305.6 97.9l.5 .5-.4-.2z" fill="#004000" stroke="#004000" stroke-width=".4"/>
<path d="M306.1 97.4l.5 .5-.5 .5-.5-.5z" fill="#004000"/>
<path d="M336.2 110.2l.3-.1-.5 .5zM336.5 110.1l.4 .2 .1 .3zM336.5 111.1l.5-.5-.2 .4zM336 110.6l.5 .5-.4-.2z" fill="#004000" stroke="#004000" stroke-width=".4"/>
<path d="M336.5 110.1l.5 .5-.5 .5-.5-.5z" fill="#004000"/>
<path d="M256.5 196.8h2.6M259.1 196.8l2.5-1v2zM332.7 191.8h2.6M335.3 191.8l2.5-1.1v2.1z" fill="none" stroke="#004000" stroke-width=".4"/>
<path d="M255 204.1l.3-.1-.5 .5zM255.3 204l.4 .2 .1 .3zM255.8 204.5l-.1 .3-.4 .2zM254.8 204.5l.5 .5-.4-.2z" fill="#004000" stroke="#004000" stroke-width=".4"/>
<path d="M255.3 204l.5 .5-.5 .5-.5-.5z" fill="#004000"/>
<path d="M94.6 39.4v5.1M96.1 39.4v5.1M90.2 42h4.4M96.1 42h4.3" fill="none" stroke="#800000" stroke-width=".4"/>
<path d="M105.2 41.6l.3-.1-.5 .5zM105.5 41.5l.3 .1 .2 .4zM106 42l-.2 .4-.3 .1zM105 42l.5 .5-.3-.1z" fill="#004000" stroke="#004000" stroke-width=".4"/>
<path d="M105 42l.5-.5 .5 .5-.5 .5z" fill="#004000"/>
<g fill="none" stroke="#004000" stroke-width=".4">
<path d="M82.6 47.1h5.1M83.9 48.3h2.5M84.9 49.6h.5M85.2 44.5v2.6M161.4 72.5h2.5M163.9 72.5l2.5-1v2zM161.4 82.6h2.5M163.9 82.6l2.5-1v2zM326.4 151.1h2.5M328.9 151.1l2.6-1v2zM44.5 173l2.6 1-2.6 1zM47.1 174h2.5"/>
<path d="M77.5 179.1h2.6M80.1 179.1l2.5-1.1v2.1zM326.4 166.4h2.5M328.9 166.4l2.6-1.1v2.1z"/>
</g>
<path d="M311.3 134a2.97 2.97 0 0 1 2.4-1.1l-3 3 .1-.7zM313.7 132.9a2.95 2.95 0 0 1 3 3zM316.7 135.9a2.95 2.95 0 0 1-3 3zM310.7 135.9l3 3a2.95 2.95 0 0 1-3-3z" fill="#000" stroke="#800000" stroke-width=".4"/>
<path d="M310.7 135.9l3-3 3 3-3 3z" fill="#000"/>
<path d="M312.4 134.6v2.5" fill="none" stroke="#800000" stroke-width=".3"/>
<path d="M308.6 135.9h3.8M314.4 135.9h4.4" fill="none" stroke="#800000" stroke-width=".4"/>
<path d="M312.4 135.9l2-1.6v3.1z" fill="#000" stroke="#800000" stroke-width=".3"/>
<path d="M292.1 134.9h7.6v2h-7.6z" fill="#c8c8aa" stroke="#800000" stroke-width=".4"/>
<path d="M289.5 135.9h2.6M299.7 135.9h2.5" fill="none" stroke="#800000" stroke-width=".4"/>
<g fill="none" stroke="#004000" stroke-width=".4">
<path d="M100.4 74l2.5 1-2.5 1zM102.9 75h2.6M161.4 75h2.5M163.9 75l2.5-1v2zM161.4 85.2h2.5M163.9 85.2l2.5-1v2zM326.4 135.9h2.5M328.9 135.9l2.6-1v2zM280.7 143.5h5M281.9 144.8h2.6M282.9 146h.5M283.2 141v2.5"/>
<path d="M77.5 181.6h2.6M77.5 186.7h2.6M80.1 181.6l2.5-1v2zM80.1 186.7l2.5-1v2zM288.3 193.3l2.5 1-2.5 1zM288.3 183.1l2.5 1-2.5 1zM290.8 194.3h2.6M290.8 184.1h2.6M77.5 204.5h2.6M80.1 204.5l2.5-1.1v2.1z"/>
</g>
<g font-size="8.1" fill="#800000">
<text x="274.1" y="28.3">DS18B20 Temp Sens</text>
<text x="284" y="86.8">USER BUTTON</text>
<text x="201.3" y="92.7" transform="rotate(-90 201.3 92.7)">POWER LED</text>
<text x="234.3" y="91.2" transform="rotate(-90 234.3 91.2)">USER LED</text>
<text x="121.8" y="102">XBee</text>
<text x="194.6" y="134.9">USB</text>
<text x="48.4" y="153.8">RPi Pins</text>
</g>
<g font-size="2.8">
<text x="92.6" y="38.3">C6</text>
<text x="115.4" y="43.4">U1</text>
<text x="295.8" y="44.6">R7</text>
<text x="314.7" y="48.5">U3</text>
<text x="247.1" y="59.3">D13</text>
<text x="54.6" y="62.4">R1</text>
<text x="212" y="64.9">R5</text>
<text x="245" y="77.6">R30</text>
<text x="66.3" y="82.7">Q1</text>
<text x="214.1" y="84.7">D6</text>
<text x="291.9" y="95.8">R29</text>
<text x="321.1" y="94.2">C2</text>
<text x="317.3" y="106.2">USER</text>
<text x="58.3" y="126.5">RESET</text>
<text x="310.4" y="131.7">D1</text>
<text x="291.9" y="133.8">R4</text>
<text x="222" y="139.8">SW1</text>
<text x="291.9" y="149">R2</text>
<text x="310.4" y="147">D3</text>
<text x="112.9" y="152.4">U4</text>
<text x="59.6" y="157.6">U10</text>
<text x="217.4" y="165.2">J8</text>
<text x="291.9" y="164.2">R3</text>
<text x="310.4" y="162.2">D2</text>
<text x="228.4" y="174.1">FU2</text>
<text x="303.3" y="175.4">U2</text>
<text x="160.3" y="181.6">C21</text>
<text x="245.3" y="186.7">C25</text>
<text x="167.9" y="212.1">C1</text>
<text x="256.7" y="212.1">C5</text>
<text x="272" y="212.1">C7</text>
<text x="312.6" y="217.2">C4</text>
</g>
<g font-size="1.8">
<text x="92.6" y="46.5">1uF</text>
<text x="295.8" y="47.4">4.7K</text>
<text x="210.1" y="50.9" transform="rotate(-90 210.1 50.9)">5V</text>
<text x="311.4" y="51.5">3</text>
<text x="316.2" y="52.7">VCC</text>
<text x="244.4" y="54.7" transform="rotate(-90 244.4 54.7)">2</text>
<text x="274.4" y="55.3">DS18B20</text>
<text x="311.4" y="54.1">2</text>
<text x="311.4" y="56.6">1</text>
<text x="316.2" y="55.3">DQ</text>
<text x="316.2" y="57.8">GND</text>
<text x="52.1" y="65.2">4.7K</text>
<text x="93.5" y="65.4">RF_TX</text>
<text x="112.1" y="61.7">1</text>
<text x="112.1" y="64.2">2</text>
<text x="116.9" y="62.9">VCC</text>
<text x="116.9" y="65.4">DOUT</text>
<text x="146.5" y="62.9">AD0</text>
<text x="146.5" y="65.4">AD1</text>
<text x="153.7" y="61.7">20</text>
<text x="153.7" y="64.2">19</text>
<text x="244.4" y="65.8" transform="rotate(-90 244.4 65.8)">1</text>
<text x="247.1" y="62.1">LED-BLUE</text>
<text x="314.7" y="61.8">DS18B20</text>
<text x="93.3" y="68">RF_RX</text>
<text x="112.1" y="66.8">3</text>
<text x="112.1" y="69.3">4</text>
<text x="112.1" y="71.9">5</text>
<text x="116.9" y="68">DIN</text>
<text x="116.9" y="70.5">DIO12</text>
<text x="146.5" y="68">AD2</text>
<text x="146.5" y="70.5">AD3</text>
<text x="153.7" y="66.8">18</text>
<text x="153.7" y="69.3">17</text>
<text x="153.7" y="71.9">16</text>
<text x="212" y="67.7">470R</text>
<text x="64.1" y="77.5" transform="rotate(-90 64.1 77.5)">3</text>
<text x="95" y="75.6">RSSI</text>
<text x="112.1" y="74.4">6</text>
<text x="112.1" y="76.9">7</text>
<text x="116.9" y="73.1">RESET</text>
<text x="116.9" y="75.6">PWM0</text>
<text x="143.7" y="75.6">ASSOC</text>
<text x="146.4" y="73.1">RTS</text>
<text x="153.7" y="74.4">15</text>
<text x="153.7" y="76.9">14</text>
<text x="167.7" y="73.1">RTS</text>
<text x="167.7" y="75.6">IO2</text>
<text x="62.9" y="82.7" transform="rotate(-90 62.9 82.7)">C</text>
<text x="112.1" y="79.5">8</text>
<text x="112.1" y="82">9</text>
<text x="116.9" y="78.1">PWM1</text>
<text x="116.9" y="80.7">RESV</text>
<text x="116.9" y="83.2">DTR</text>
<text x="145.2" y="78.1">VREF</text>
<text x="146.4" y="83.2">CTS</text>
<text x="147.3" y="80.7">ON</text>
<text x="153.7" y="79.5">13</text>
<text x="153.7" y="82">12</text>
<text x="167.7" y="83.2">CTS</text>
<text x="211.3" y="80.1" transform="rotate(-90 211.3 80.1)">1</text>
<text x="245" y="80.4">470R</text>
<text x="31.5" y="85.8">RF_RESET</text>
<text x="53.7" y="84.6">1</text>
<text x="58.5" y="85.8">B</text>
<text x="62.9" y="89" transform="rotate(-90 62.9 89)">E</text>
<text x="66.3" y="85.5">DTC143ZEB</text>
<text x="111.1" y="84.6">10</text>
<text x="115.4" y="89.7">XBEE Header X 2</text>
<text x="116.9" y="85.8">GND</text>
<text x="146.5" y="85.8">AD4</text>
<text x="153.7" y="84.6">11</text>
<text x="167.7" y="85.8">IO1</text>
<text x="214.1" y="87.5">LED-RED</text>
<text x="61.7" y="93.8" transform="rotate(-90 61.7 93.8)">2</text>
<text x="211.3" y="91.2" transform="rotate(-90 211.3 91.2)">2</text>
<text x="291.9" y="100.9">4.7K</text>
<text x="321.1" y="102.4">100nF</text>
<text x="243.2" y="111" transform="rotate(-90 243.2 111)">USER_LED</text>
<text x="276.4" y="111.2">USER_BUTTON</text>
<text x="313.9" y="110">1</text>
<text x="317.3" y="113.3">L-KLS7-TS3402-2.5-160-T BUTON</text>
<text x="327.6" y="110">2</text>
<text x="55" y="130.2">1</text>
<text x="68.7" y="130.2">2</text>
<text x="78.8" y="131.4">RF_RESET</text>
<text x="58.3" y="133.6">L-KLS7-TS3402-2.5-160-T BUTON</text>
<text x="307.6" y="137.7">2</text>
<text x="318.8" y="137.7">1</text>
<text x="332.7" y="136.5">RSSI</text>
<text x="218.7" y="142.9">1</text>
<text x="234.9" y="142.9">6</text>
<text x="291.9" y="138.9">470R</text>
<text x="310.4" y="140.9">LED-GREEN</text>
<text x="201.4" y="149.2">USB_TX</text>
<text x="202.5" y="146.6">RF_RX</text>
<text x="202.6" y="144.1">RP_TX</text>
<text x="218.7" y="145.4">2</text>
<text x="218.7" y="148">3</text>
<text x="223.5" y="144.1">1</text>
<text x="223.5" y="146.6">2</text>
<text x="223.5" y="149.2">3</text>
<text x="230.1" y="144.1">6</text>
<text x="230.1" y="146.6">5</text>
<text x="230.1" y="149.2">4</text>
<text x="234.9" y="145.4">5</text>
<text x="234.9" y="148">4</text>
<text x="248.9" y="146.6">RF_TX</text>
<text x="248.9" y="149.2">USB_RX</text>
<text x="248.9" y="144.1">RP_RX</text>
<text x="112.9" y="155.2">LM1117-3V3</text>
<text x="222" y="153.1">2P2DT_SLIDE_SWıTCH</text>
<text x="291.9" y="154.1">470R</text>
<text x="307.6" y="152.9">1</text>
<text x="318.8" y="152.9">2</text>
<text x="332.7" y="151.7">RF_RX</text>
<text x="56.2" y="160.7">1</text>
<text x="69.9" y="160.7">2</text>
<text x="83.9" y="161.9">5V</text>
<text x="310.4" y="156.2">LED-RED</text>
<text x="56.2" y="163.2">3</text>
<text x="56.2" y="165.8">5</text>
<text x="69.9" y="163.2">4</text>
<text x="69.9" y="165.8">6</text>
<text x="83.9" y="164.4">5V</text>
<text x="83.9" y="167">GND</text>
<text x="116.2" y="165.1" transform="rotate(-90 116.2 165.1)">GND</text>
<text x="121.3" y="165.1" transform="rotate(-90 121.3 165.1)">OUT</text>
<text x="126.4" y="165.1" transform="rotate(-90 126.4 165.1)">IN</text>
<text x="208.8" y="166.4" transform="rotate(-90 208.8 166.4)">7</text>
<text x="213.9" y="166.4" transform="rotate(-90 213.9 166.4)">11</text>
<text x="332.7" y="167">RF_TX</text>
<text x="35.8" y="169.5">DS18B20</text>
<text x="39.4" y="172">GND</text>
<text x="55.2" y="173.4">11</text>
<text x="56.2" y="168.3">7</text>
<text x="56.2" y="170.8">9</text>
<text x="69.9" y="168.3">8</text>
<text x="69.9" y="170.8">10</text>
<text x="69.9" y="173.4">12</text>
<text x="83.9" y="169.5">RP_TX</text>
<text x="83.9" y="172">RP_RX</text>
<text x="115" y="169.9" transform="rotate(-90 115 169.9)">1</text>
<text x="120.1" y="169.9" transform="rotate(-90 120.1 169.9)">2</text>
<text x="125.2" y="169.9" transform="rotate(-90 125.2 169.9)">3</text>
<text x="207.6" y="172.1" transform="rotate(-90 207.6 172.1)">x3</text>
<text x="212.7" y="172.1" transform="rotate(-90 212.7 172.1)">x4</text>
<text x="291.9" y="169.4">470R</text>
<text x="307.6" y="168.2">1</text>
<text x="310.4" y="171.4">LED-BLUE</text>
<text x="318.8" y="168.2">2</text>
<text x="34.1" y="177.1">RF_RESET</text>
<text x="39.8" y="174.6">RTS</text>
<text x="55.2" y="175.9">13</text>
<text x="55.2" y="178.5">15</text>
<text x="69.9" y="175.9">14</text>
<text x="69.9" y="178.5">16</text>
<text x="83.9" y="177.1">GND</text>
<text x="83.9" y="179.7">CTS</text>
<text x="183" y="174.6">5V</text>
<text x="211.1" y="177.1">VBUS</text>
<text x="219.7" y="178.3">1</text>
<text x="236" y="174.7">PTC_2A_SMD_FUSE</text>
<text x="252.7" y="177.1">5V</text>
<text x="55.2" y="181">17</text>
<text x="55.2" y="183.5">19</text>
<text x="69.9" y="181">18</text>
<text x="69.9" y="183.5">20</text>
<text x="83.9" y="184.7">GND</text>
<text x="83.9" y="182.2">IO1</text>
<text x="160.3" y="184.5">100uF/6.3V/B_Case_Tantal</text>
<text x="209.5" y="182.2">USBDM</text>
<text x="219.7" y="183.4">2</text>
<text x="231.1" y="182.2">USBDM</text>
<text x="280.1" y="182.2">USB_TX</text>
<text x="283.5" y="184.7">RTS</text>
<text x="300" y="181">1</text>
<text x="300" y="183.5">2</text>
<text x="304.8" y="182.2">TXD</text>
<text x="304.8" y="184.7">RTS</text>
<text x="316.7" y="184.7">CBUS0</text>
<text x="316.7" y="182.2">CBUS3</text>
<text x="326.4" y="183.5">15</text>
<text x="326.4" y="181">16</text>
<text x="55.2" y="186.1">21</text>
<text x="55.2" y="188.6">23</text>
<text x="55.2" y="191.2">25</text>
<text x="69.9" y="186.1">22</text>
<text x="69.9" y="188.6">24</text>
<text x="69.9" y="191.2">26</text>
<text x="83.9" y="187.3">IO2</text>
<text x="209.8" y="187.3">USBDP</text>
<text x="219.7" y="188.5">3</text>
<text x="231.1" y="187.3">USBDP</text>
<text x="245.3" y="189.5">1uF</text>
<text x="279.9" y="189.8">USB_RX</text>
<text x="300" y="186.1">3</text>
<text x="300" y="188.6">4</text>
<text x="300" y="191.2">5</text>
<text x="304.8" y="187.3">VCCIO</text>
<text x="304.8" y="189.8">RXD</text>
<text x="316.7" y="187.3">CBUS1</text>
<text x="318.7" y="189.8">GND</text>
<text x="326.4" y="191.2">12</text>
<text x="326.4" y="188.6">13</text>
<text x="326.4" y="186.1">14</text>
<text x="337.8" y="189.8">GND</text>
<text x="39.4" y="192.4">GND</text>
<text x="55.2" y="193.7">27</text>
<text x="55.2" y="196.2">29</text>
<text x="69.9" y="193.7">28</text>
<text x="69.9" y="196.2">30</text>
<text x="83.9" y="197.4">GND</text>
<text x="210.5" y="192.4">USBID</text>
<text x="212" y="197.4">GND</text>
<text x="219.7" y="193.6">4</text>
<text x="262.9" y="197.4">5V</text>
<text x="283.1" y="192.4">GND</text>
<text x="283.5" y="194.9">CTS</text>
<text x="300" y="193.7">6</text>
<text x="300" y="196.2">7</text>
<text x="304.8" y="192.4">GND</text>
<text x="304.8" y="194.9">CTS</text>
<text x="304.8" y="197.4">CBUS2</text>
<text x="315.7" y="197.4">3V3OUT</text>
<text x="316.7" y="194.9">RESET</text>
<text x="318.9" y="192.4">VCC</text>
<text x="326.4" y="196.2">10</text>
<text x="326.4" y="193.7">11</text>
<text x="339.1" y="192.4">5V</text>
<text x="55.2" y="198.8">31</text>
<text x="55.2" y="201.3">33</text>
<text x="55.2" y="203.9">35</text>
<text x="69.9" y="198.8">32</text>
<text x="69.9" y="201.3">34</text>
<text x="69.9" y="203.9">36</text>
<text x="83.9" y="202.5">GND</text>
<text x="207.6" y="203.2" transform="rotate(-90 207.6 203.2)">x1</text>
<text x="212.7" y="203.2" transform="rotate(-90 212.7 203.2)">x2</text>
<text x="219.7" y="198.6">5</text>
<text x="280.9" y="200">USBDP</text>
<text x="300" y="198.8">8</text>
<text x="304.8" y="200">USBDP</text>
<text x="316.2" y="200">USBDM</text>
<text x="326.4" y="198.8">9</text>
<text x="337.8" y="200">USBDM</text>
<text x="55.2" y="206.4">37</text>
<text x="55.2" y="208.9">39</text>
<text x="69.9" y="206.4">38</text>
<text x="69.9" y="208.9">40</text>
<text x="83.9" y="207.6">USER_BUTTON</text>
<text x="83.9" y="205.1">RSSI</text>
<text x="206.4" y="208" transform="rotate(-90 206.4 208)">9</text>
<text x="211.5" y="209" transform="rotate(-90 211.5 209)">10</text>
<text x="217.4" y="209">MICRO_USB_MOLEX</text>
<text x="303.3" y="206.5">FT230XS-R</text>
<text x="39.4" y="210.1">GND</text>
<text x="59.6" y="214.1">2X20 R.PI HEADER</text>
<text x="83.9" y="210.1">USER_LED</text>
<text x="256.7" y="214.9">100nF</text>
<text x="272" y="214.9">1uF</text>
<text x="66.1" y="220.3">GND</text>
<text x="165.4" y="217.5">100uF/6.3V/B_Case_Tantal</text>
<text x="312.6" y="220">100nF</text>
</g>
<text font-size="1.8" fill="#0f0" x="324.7" y="54">27.0</text>
</svg>
